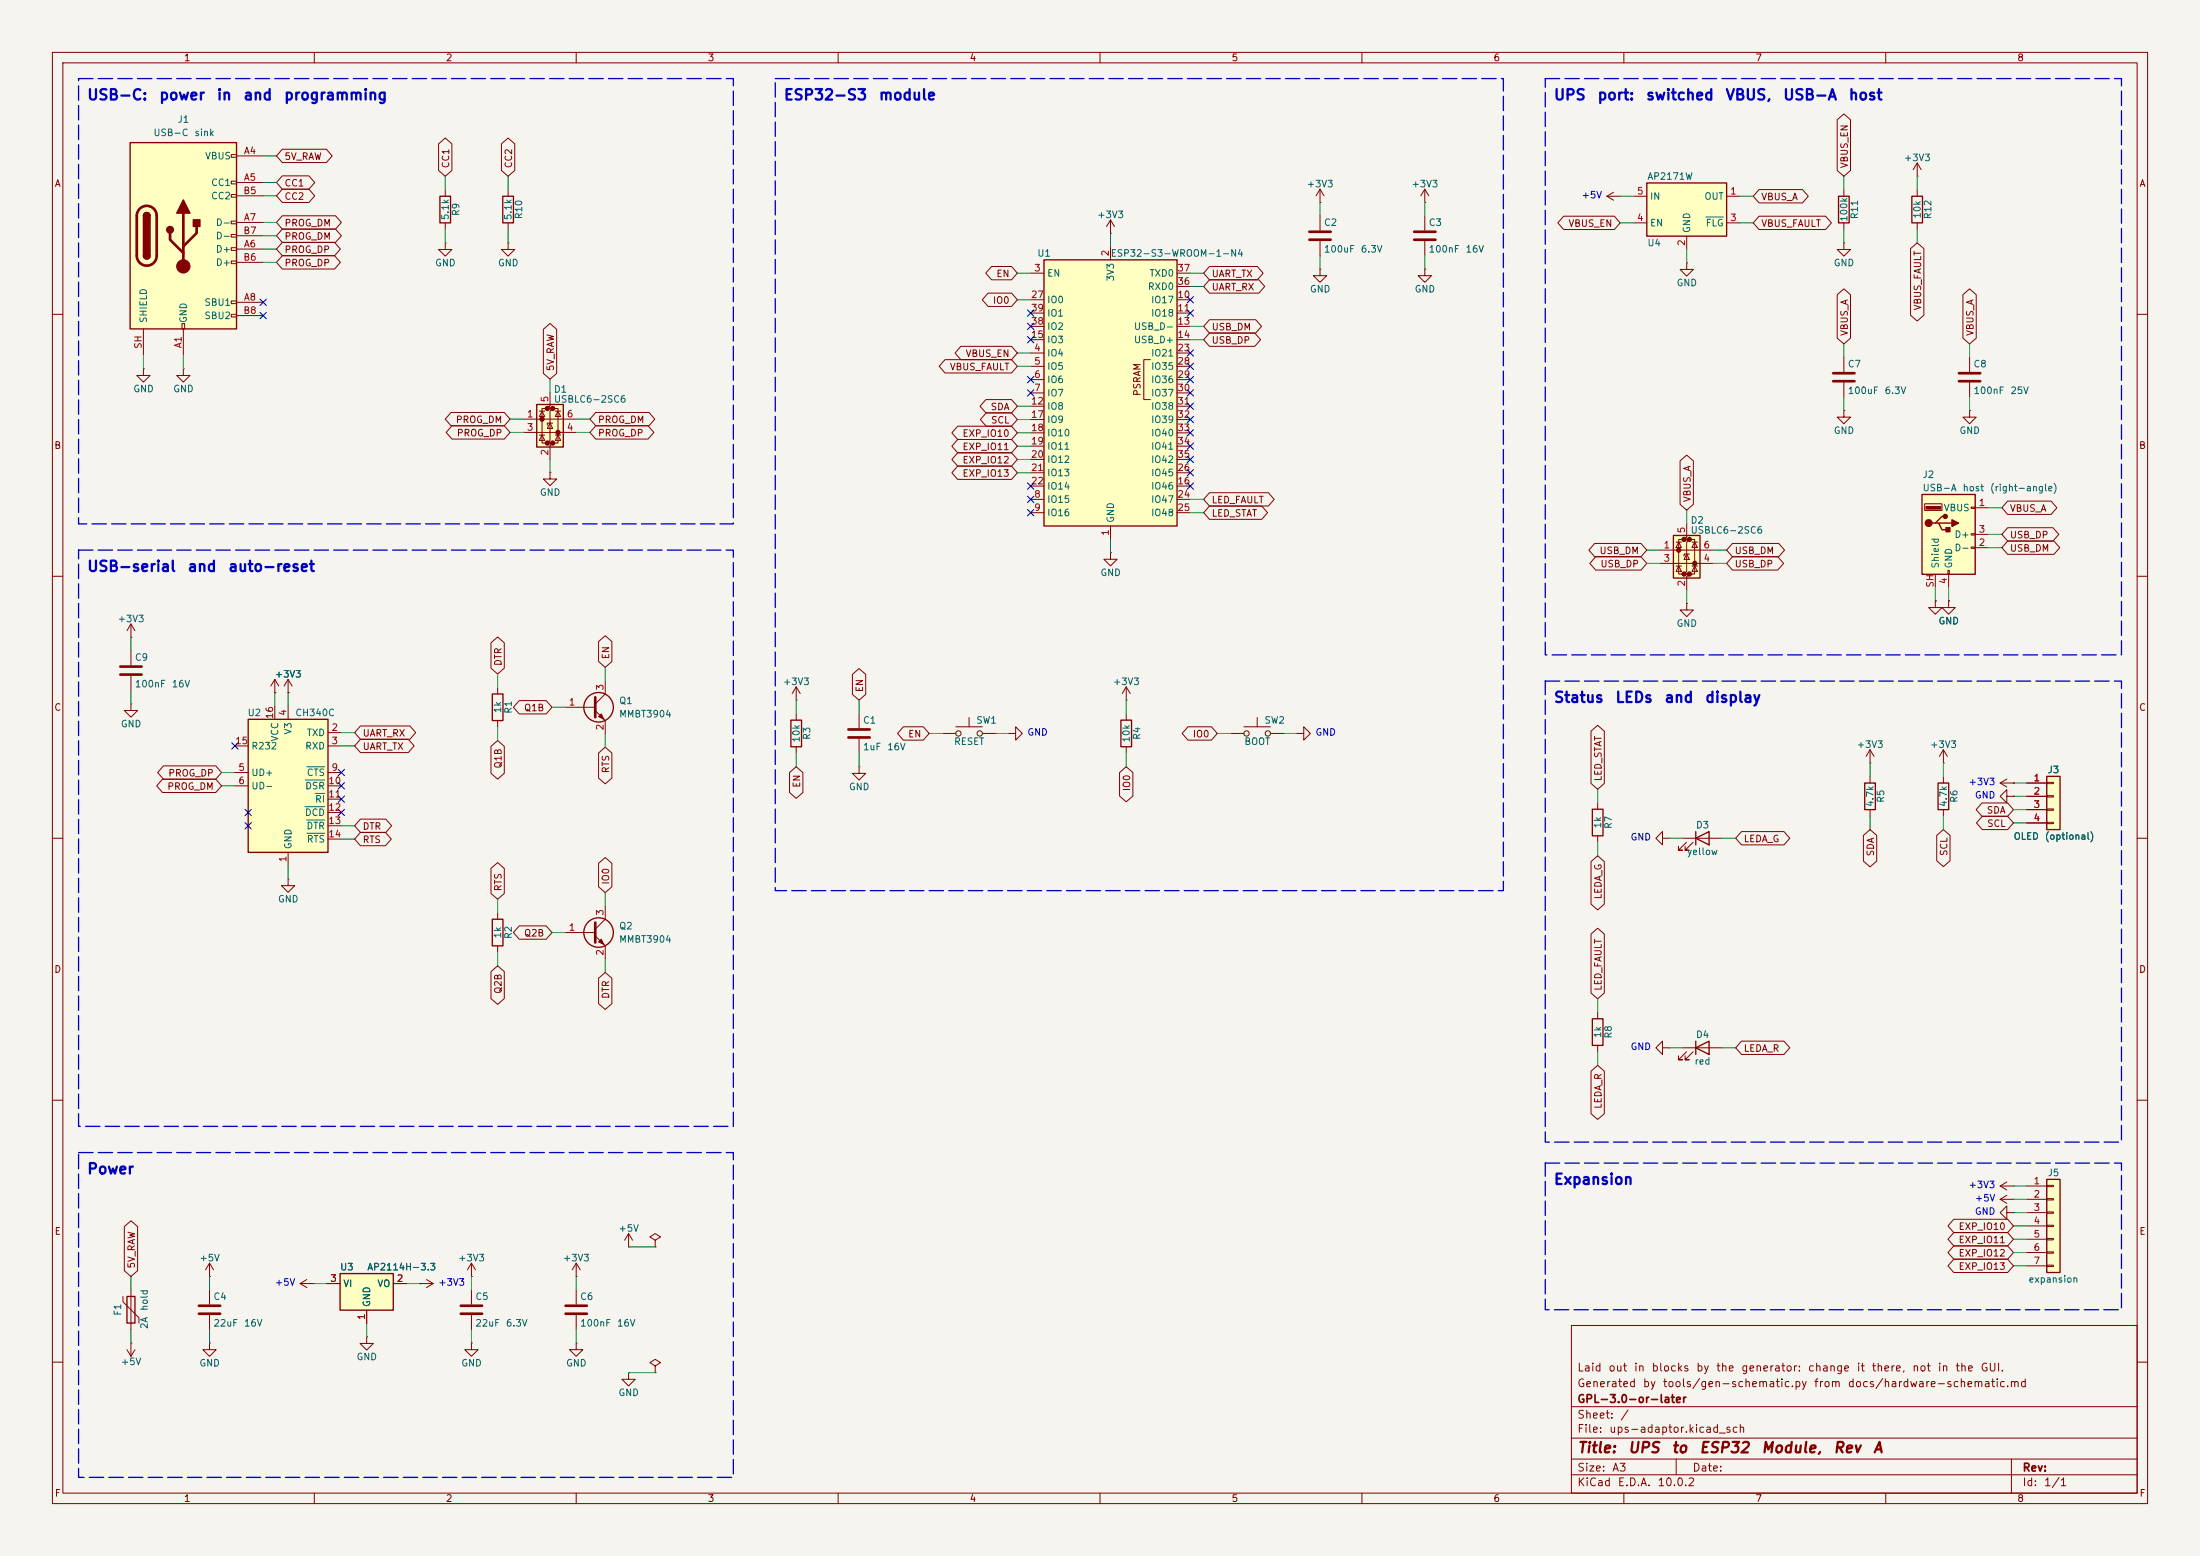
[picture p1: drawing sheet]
<svg xmlns="http://www.w3.org/2000/svg" width="420mm" height="297mm" viewBox="0 0 420 297" stroke-linecap="round" stroke-linejoin="round" font-family="sans-serif">
<path d="M0 0h420v297h-420z" fill="#f5f4ef" stroke="#f5f4ef" stroke-width=".19"/>
<g fill="none" stroke="#840000" stroke-width=".19">
<path d="M10 10h400v277h-400zM12 12h396v273h-396zM60 10v2M110 10v2M160 10v2M210 10v2M260 10v2M310 10v2M360 10v2M10 60h2M408 60h2M10 110h2"/>
<path d="M408 110h2M10 160h2M408 160h2M10 210h2M408 210h2M120 238h.1M120 235.5l-.8 1.2M120 235.5l.8 1.2M120 235.5v2.5M300 253h108v32h-108zM10 260h2M300 278.5h108"/>
<path d="M300 274.5h108M300 268.5h108M320 278.5v3M384 278.5v6.5M408 260h2M60 285v2M110 285v2M160 285v2M210 285v2M260 285v2M300 281.5h108M310 285v2"/>
<path d="M360 285v2"/>
</g>
<path d="M319.5 102.2h5v8.1h-5z" fill="#ffffc2"/>
<g fill="#840000" stroke="#840000" stroke-width=".51">
<circle cx="320.5" cy="105" r=".25"/>
<circle cx="321.5" cy="103" r=".25"/>
<circle cx="321.5" cy="109.6" r=".25"/>
<circle cx="322.5" cy="103" r=".25"/>
<circle cx="322.5" cy="109.6" r=".25"/>
<circle cx="323.5" cy="107.5" r=".25"/>
</g>
<g fill="none" stroke="#840000" stroke-width=".19">
<path d="M322 99.9v2.6l-.5 .5h1l-.5 .5v5.6l-.5 .5h1l-.5 .5v2.5M316.9 105h10.2M316.9 107.5h10.2M320 108h1M320 103.5h1M320.5 103.5l.5 1h-1zM320.5 108l.5 1.1h-1zM321.5 103h-1v6.6h1M322 105.8l.5 1h-1zM322.5 105.8h-1v.3M322.5 103h1v6.6h-1M323 108h1"/>
<path d="M323 103.5h1M323.5 103.5l.5 1h-1zM323.5 108l.5 1.1h-1zM369.5 114.7v1.3h1.2l-1.2 1.2-1.3-1.2h1.3M369.5 114.7h.1M372 114.7v1.3h1.3l-1.3 1.2-1.3-1.2h1.3M372 114.7h.1M95 131.2v1.3M95 137.5v1.3M305 153.2v1.3M305 159.5v1.3M317.4 160v-1.3l-1.3 1.3 1.3 1.3v-1.3h1.2"/>
<path d="M318.6 160h.1M371 148.2v1.3M371 154.5v1.3M381.8 149.5l1.3 .7M381.8 149.5h2.6M383.1 152v-1.3l-1.3 1.3 1.3 1.3v-1.3h1.3M383.1 148.7l-1.3 .8M384.4 152h.1M384.4 149.5h.1M107.9 178h5.7M113.6 178.6l1.9 1.9v2.6M115.5 172.9v2.6l-1.9 1.9"/>
<path d="M125.1 236.7l1-.6-1-.6-1 .6 1 .6v1.3M125.1 238h.1M23.5 247.5v1l3 3v1M24.2 257.6l.8 1.3M25 256.4h.1M25 246.2v7.6M25 256.4v2.5M25.8 257.6l-.8 1.3M40 243.7h.1M40 256.4v1.2h1.3l-1.3 1.3-1.3-1.3h1.3M40 256.4h.1M40 241.1l-.8 1.3"/>
<path d="M40 241.1l.8 1.3M40 241.1v2.6M40 246.2v2.8M40 251v2.8M70 255.2v1.2h1.3l-1.3 1.3-1.3-1.3h1.3M70 255.2h.1M90 256.4v1.2h1.3l-1.3 1.3-1.3-1.3h1.3M90 256.4h.1M90 246.2v2.8M90 251v2.8M110 256.4v1.2h1.3l-1.3 1.3-1.3-1.3h1.3M110 256.4h.1"/>
<path d="M110 246.2v2.8M110 251v2.8M120 262v1.3h1.3l-1.3 1.2-1.3-1.2h1.3M120 262h.1M125.1 260.7l1-.6-1-.6-1 .6 1 .6v1.3M125.1 262h.1"/>
</g>
<g fill="none" stroke="#840000" stroke-width=".25">
<path d="M319.5 102.2h5v8.1h-5zM94 132.5h2v5h-2zM304 154.5h2v5h-2zM370 149.5h2v5h-2zM24.2 247.5h1.6v5h-1.6z"/>
<circle cx="114.3" cy="178" r="2.82"/>
</g>
<path d="M113.6 176.1v3.8M38 249.2h4M38 250.8h4M88 249.2h4M88 250.8h4M108 249.2h4M108 250.8h4" fill="none" stroke="#840000" stroke-width=".51"/>
<path d="M114.3 179.8l.5-.5 .5 1z" fill="#840000" stroke="#840000" stroke-width=".19"/>
<path d="M64.9 243.1h10.2v7h-10.2z" fill="#ffffc2"/>
<path d="M323.7 160l2.6-1.3v2.6zM323.7 158.7v2.6M64.9 243.1h10.2v7h-10.2z" fill="none" stroke="#840000" stroke-width=".25"/>
<path d="M321.2 160h7.6M322 160.8l-1.6 1.5h.8h-.8v-.8M323.2 160.8l-1.5 1.5h.8h-.8v-.8M62.4 245h2.5M70 250.1v2.5M75.1 245h2.5" fill="none" stroke="#840000" stroke-width=".19"/>
<path d="M366.9 94.4h10.2v15.2h-10.2z" fill="#ffffc2"/>
<g fill="none" stroke="#840000" stroke-width=".25">
<path d="M366.9 94.4h10.2v15.2h-10.2zM369.5 99.8h.6l.6 1.3h1.3M370.1 99.8h2.5M371.4 98.6h-.7l-1.2 1.2h-.7M214 137.5h2v5h-2zM356 149.5h2v5h-2z"/>
<circle cx="114.3" cy="135" r="2.82"/>
</g>
<g fill="#840000" stroke="#840000" stroke-width=".25">
<path d="M371.5 100.7h.8v.8h-.8z"/>
<path d="M372.6 99.2l1.3 .6-1.3 .7z"/>
<circle cx="368.2" cy="99.8" r=".63"/>
<circle cx="371.4" cy="98.6" r=".38"/>
</g>
<g fill="#840000" stroke="#840000" stroke-width=".19">
<path d="M367.7 96.7h2.8v.5h-2.8z"/>
<path d="M114.3 136.8l.5-.5 .5 1z"/>
</g>
<g fill="none" stroke="#840000" stroke-width=".19">
<path d="M367.4 96.2h3.3v1.2h-3.3zM376.3 96.8h.8v.2h-.8zM377.1 96.9h2.5M25 119.1l-.8 1.3M25 119.1l.8 1.3M25 119.1v2.6M322 115.2v1.2h1.3l-1.3 1.3-1.3-1.3h1.3M322 115.2h.1M369.5 109.6v2.6M371.9 108.9h.2v.7h-.2zM372 109.6v2.6M376.3 101.9h.8v.2h-.8z"/>
<path d="M376.3 104.4h.8v.3h-.8zM377.1 104.5h2.5M377.1 102h2.5M25 121.7h.1M25 124.2v2.8M25 129v2.8M52.5 132.2h.1M52.5 129.7l-.8 1.2M52.5 129.7l.7 1.2M52.5 129.7v2.5M55 132.2h.1M55 129.7l-.8 1.2"/>
<path d="M55 129.7l.8 1.2M55 129.7v2.5M107.9 135h5.7M113.6 135.6l1.9 1.9v2.6M115.5 129.9v2.6l-1.9 1.9M215 136.2v1.3M215 142.5v1.3M357 145.7h.1M357 143.1l-.8 1.3M357 143.1l.8 1.3M357 143.1v2.6M357 148.2v1.3"/>
<path d="M357 154.5v1.3"/>
</g>
<path d="M23 127.2h4M23 128.8h4M113.6 133.1v3.8" fill="none" stroke="#840000" stroke-width=".51"/>
<path d="M199.3 49.6h25.4v50.8h-25.4z" fill="#ffffc2"/>
<path d="M351 37.5h2v5h-2zM199.3 49.6h25.4v50.8h-25.4zM151 137.5h2v5h-2z" fill="none" stroke="#840000" stroke-width=".25"/>
<g fill="none" stroke="#840000" stroke-width=".19">
<path d="M352 36.2v1.3M366 33.7h.1M366 31.1l-.8 1.3M366 31.1l.8 1.3M366 31.1v2.6M196.8 52.1h2.5M196.8 57.2h2.5M196.8 59.8h2.5M212 47.1v2.5M224.7 52.1h2.5M224.7 57.2h2.5M224.7 59.8h2.5"/>
<path d="M224.7 54.7h2.5M352 46.4v1.2h1.3l-1.3 1.3-1.3-1.3h1.3M352 46.4h.1M352 42.5v1.3M196.8 67.4h2.5M196.8 69.9h2.5M196.8 72.5h2.5M196.8 75h2.5M196.8 77.5h2.5M196.8 62.3h2.5M196.8 64.8h2.5M219.6 68.7h-1.2v7.6h1.2"/>
<path d="M224.7 67.4h2.5M224.7 69.9h2.5M224.7 72.5h2.5M224.7 75h2.5M224.7 77.5h2.5M224.7 62.3h2.5M224.7 64.8h2.5M352 78.3v1.3h1.3l-1.3 1.3-1.3-1.3h1.3M352 78.3h.1M352 68.2v2.8M352 73v2.8M376 78.3v1.3h1.3l-1.3 1.3-1.3-1.3h1.3"/>
<path d="M376 78.3h.1M376 68.2v2.8M376 73v2.8M196.8 95.3h2.5M196.8 97.9h2.5M196.8 92.8h2.5M196.8 80.1h2.5M196.8 82.6h2.5M196.8 85.2h2.5M196.8 87.7h2.5M196.8 90.2h2.5M224.7 95.3h2.5"/>
<path d="M224.7 97.9h2.5M224.7 92.8h2.5M224.7 80.1h2.5M224.7 82.6h2.5M224.7 85.2h2.5M224.7 87.7h2.5M224.7 90.2h2.5M212 100.4v2.5M25 134.3v1.3h1.3l-1.3 1.3-1.3-1.3h1.3M25 134.3h.1M152 133.6h.1M152 131.1v2.5"/>
<path d="M152 136.2v1.3M152 131.1l-.8 1.3M152 131.1l.8 1.3M215 133.6h.1M215 131.1l-.8 1.3M215 131.1l.8 1.3M215 131.1v2.5M152 142.5v1.3"/>
</g>
<path d="M350 71.2h4M350 72.8h4M374 71.2h4M374 72.8h4" fill="none" stroke="#840000" stroke-width=".51"/>
<path d="M47.4 137.3h15.2v25.4h-15.2z" fill="#ffffc2"/>
<path d="M365 37.5h2v5h-2zM47.4 137.3h15.2v25.4h-15.2z" fill="none" stroke="#840000" stroke-width=".25"/>
<g fill="none" stroke="#840000" stroke-width=".19">
<path d="M306.8 37.5l1.2 .7M306.8 37.5h2.5M308 36.7l-1.2 .8M309.3 37.5h.1M366 36.2v1.3M252 41.2v2.8M252 46v2.8M366 42.5v1.3M212 105.5v1.3h1.3l-1.3 1.2-1.3-1.2h1.3M212 105.5h.1M52.5 134.8v2.5M55 134.8v2.5"/>
<path d="M62.6 139.8h2.6M164 136.2v2.8M179.9 140h2.6M182.5 138.7h5M185 137v1.7M187.5 140h2.6M192.6 140h1.3v-1.3l1.3 1.3-1.3 1.3v-1.3M192.6 140h.1M44.8 142.4h2.6M44.8 147.5h2.6M44.8 150h2.6M62.6 142.4h2.6"/>
<path d="M62.6 147.5h2.6M62.6 150h2.6M62.6 152.5h2.6M62.6 155.1h2.6M62.6 157.6h2.6M164 146.3v1.3h1.3l-1.3 1.3-1.3-1.3h1.3M164 146.3h.1M164 141v2.8M55 162.7v2.5M62.6 160.2h2.6"/>
<circle cx="183" cy="140" r=".51"/>
<circle cx="187" cy="140" r=".51"/>
</g>
<path d="M58.2 154h3.8M58.3 148.9h3.7M58.5 156.5h3.5M58.6 146.4h3.4M58.6 159.1h3.4M60.2 151.4h1.8" fill="none" stroke="#006464" stroke-width=".19"/>
<path d="M250 44.2h4M250 45.8h4M162 139.2h4M162 140.8h4" fill="none" stroke="#840000" stroke-width=".51"/>
<path d="M314.4 34.9h15.2v10.2h-15.2z" fill="#ffffc2"/>
<path d="M314.4 34.9h15.2v10.2h-15.2z" fill="none" stroke="#840000" stroke-width=".25"/>
<g fill="none" stroke="#840000" stroke-width=".19">
<path d="M311.8 37.5h2.6M329.6 37.5h2.6M85 46.4v1.2h1.3l-1.3 1.3-1.3-1.3h1.3M85 46.4h.1M97 46.4v1.2h1.3l-1.3 1.3-1.3-1.3h1.3M97 46.4h.1M212 44.5h.1M212 42l-.8 1.3M212 42l.8 1.3M212 42v2.5M311.8 42.5h2.6M322 50.2v1.2h1.3l-1.3 1.3-1.3-1.3h1.3"/>
<path d="M322 50.2h.1M322 45.1v2.5M329.6 42.5h2.6M105 90.2v1.2h1.3l-1.3 1.3-1.3-1.3h1.3M105 90.2h.1"/>
</g>
<path d="M325.6 41.4h3.4" fill="none" stroke="#006464" stroke-width=".19"/>
<path d="M102.5 77.2h5v8.1h-5z" fill="#ffffc2"/>
<g fill="#840000" stroke="#840000" stroke-width=".51">
<circle cx="103.5" cy="80" r=".25"/>
<circle cx="104.5" cy="78" r=".25"/>
<circle cx="104.5" cy="84.6" r=".25"/>
<circle cx="105.5" cy="78" r=".25"/>
<circle cx="105.5" cy="84.6" r=".25"/>
<circle cx="106.5" cy="82.5" r=".25"/>
</g>
<g fill="none" stroke="#840000" stroke-width=".19">
<path d="M85 36.2v1.3M97 36.2v1.3M85 42.5v1.3M97 42.5v1.3M27.4 70.4v1.3h1.2l-1.2 1.2-1.3-1.2h1.3M27.4 70.4h.1M35 70.4v1.3h1.3l-1.3 1.2-1.3-1.2h1.3M35 70.4h.1M103 78.5h1M103.5 78.5l.5 1h-1zM104.5 78h-1v6.6h1M105 74.9v2.6l-.5 .5h1l-.5 .5v5.6l-.5 .5h1l-.5 .5v2.5"/>
<path d="M105.5 78h1v6.6h-1M106 78.5h1M106.5 78.5l.5 1h-1zM99.9 80h10.2M99.9 82.5h10.2M103 83h1M103.5 83l.5 1.1h-1zM105 80.8l.5 1h-1zM105.5 80.8h-1v.3M106 83h1M106.5 83l.5 1.1h-1zM234.9 140h2.6"/>
<path d="M237.5 138.7h5M240 137v1.7M242.5 140h2.6M55 167.8v1.2h1.3l-1.3 1.3-1.3-1.3h1.3M55 167.8h.1M305 193.2v1.3M305 199.5v1.3M317.4 200v-1.3l-1.3 1.3 1.3 1.3v-1.3h1.2M318.6 200h.1M57.3 245l1.3 .8M57.3 245h2.5M58.6 244.2l-1.3 .8"/>
<path d="M59.8 245h.1"/>
<circle cx="238" cy="140" r=".51"/>
<circle cx="242" cy="140" r=".51"/>
</g>
<path d="M84 37.5h2v5h-2zM96 37.5h2v5h-2zM102.5 77.2h5v8.1h-5zM304 194.5h2v5h-2z" fill="none" stroke="#840000" stroke-width=".25"/>
<path d="M24.8 27.2h20.4v35.6h-20.4z" fill="#ffffc2"/>
<g fill="none" stroke="#840000" stroke-width=".19">
<path d="M44.1 29.5h1.1v.5h-1.1zM44.1 34.6h1.1v.5h-1.1zM44.1 37.1h1.1v.5h-1.1zM45.2 29.8h5M45.2 34.8h5M45.2 37.4h5M44.1 42.2h1.1v.5h-1.1zM44.1 44.7h1.1v.6h-1.1zM44.1 47.3h1.1v.5h-1.1zM44.1 49.8h1.1v.5h-1.1zM44.1 57.4h1.1v.6h-1.1zM44.1 60h1.1v.5h-1.1z"/>
<path d="M45.2 47.5h5M45.2 42.5h5M45.2 57.7h5M45.2 50.1h5M45.2 45h5M27.4 62.8v5.1M34.7 61.8h.6v1h-.6zM35 62.8v5.1M45.2 60.2h5M381.8 226.4l1.3 .7M381.8 226.4h2.6M383.1 231.5v-1.3l-1.3 1.3 1.3 1.2v-1.2h1.3"/>
<path d="M383.1 225.6l-1.3 .8M384.4 231.5h.1M384.4 226.4h.1"/>
</g>
<path d="M24.8 27.2h20.4v35.6h-20.4zM27.4 41.2a.64 .64 0 0 1 .6-.6 .64 .64 0 0 1 .6 .6M27.4 48.8a.64 .64 0 0 0 .6 .6 .64 .64 0 0 0 .6-.6" fill="none" stroke="#840000" stroke-width=".25"/>
<path d="M26.7 39.9a1.9 1.9 0 0 1 2-.5 1.9 1.9 0 0 1 1.2 1.8v7.6a1.9 1.9 0 0 1-1.9 1.9 1.9 1.9 0 0 1-1.9-1.9v-7.8l.2-.6zM32.5 44.5v1.3l2.5 2.5M35 40.7v10.1M37.5 43.2v1.3l-2.5 2.5" fill="none" stroke="#840000" stroke-width=".51"/>
<g fill="#840000" stroke="#840000" stroke-width=".25">
<path d="M27.4 41.2h1.2v7.6h-1.2z"/>
<path d="M27.6 40.7a.63 .63 0 0 1 .7-.1 .63 .63 0 0 1 .3 .6h-1.2z"/>
<path d="M27.4 48.8h1.2a.64 .64 0 0 1-.6 .6 .64 .64 0 0 1-.6-.6z"/>
<path d="M35 38.1l1.3 2.6h-2.6z"/>
<path d="M36.9 42h1.3v1.2h-1.3z"/>
<circle cx="32.5" cy="43.9" r=".63"/>
</g>
<circle cx="35" cy="50.8" r="1.27" fill="#840000" stroke="#840000" stroke-width=".19"/>
<path d="M390.7 225.1h2.6v17.8h-2.6z" fill="#ffffc2"/>
<path d="M94 175.5h2v5h-2zM323.7 200l2.6-1.3v2.6zM323.7 198.7v2.6M390.7 225.1h2.6v17.8h-2.6z" fill="none" stroke="#840000" stroke-width=".25"/>
<g fill="none" stroke="#840000" stroke-width=".19">
<path d="M252 38.7h.1M252 36.1l-.8 1.3M252 36.1l.8 1.3M252 36.1v2.6M272 38.7h.1M272 36.1l-.8 1.3M272 36.1l.8 1.3M272 36.1v2.6M252 51.4v1.2h1.3l-1.3 1.3-1.3-1.3h1.3M252 51.4h.1M272 51.4v1.2h1.3l-1.3 1.3-1.3-1.3h1.3M272 51.4h.1"/>
<path d="M272 41.2v2.8M272 46v2.8M247.6 140h1.3v-1.3l1.3 1.3-1.3 1.3v-1.3M247.6 140h.1M371 145.7h.1M371 143.1l-.8 1.3M371 143.1l.8 1.3M371 143.1v2.6M95 174.2v1.3M95 180.5v1.3M321.2 200h7.6M322 200.8l-1.6 1.5h.8h-.8v-.8"/>
<path d="M323.2 200.8l-1.5 1.5h.8h-.8v-.8M381.8 228.9h2.6M381.8 228.9l1.3 .8M383.1 228.2l-1.3 .7M384.4 228.9h.1M386.9 226.4h3.8M386.9 228.9h3.8M386.9 231.5h3.8M386.9 234h3.8M386.9 236.5h3.8M386.9 239.1h3.8M390.7 226.3h1.3v.2h-1.3z"/>
<path d="M390.7 228.8h1.3v.2h-1.3zM390.7 231.3h1.3v.3h-1.3zM390.7 233.9h1.3v.2h-1.3zM390.7 236.4h1.3v.3h-1.3zM390.7 239h1.3v.2h-1.3zM80.2 245h.1M80.2 245h2.5M81.4 244.2l1.3 .8M82.7 245l-1.3 .8M90 243.7h.1M90 241.1l-.8 1.3M90 241.1l.8 1.3"/>
<path d="M90 241.1v2.6M386.9 241.6h3.8M390.7 241.5h1.3v.2h-1.3z"/>
</g>
<path d="M270 44.2h4M270 45.8h4" fill="none" stroke="#840000" stroke-width=".51"/>
<path d="M390.7 148.2h2.6v10.1h-2.6z" fill="#ffffc2"/>
<path d="M390.7 148.2h2.6v10.1h-2.6z" fill="none" stroke="#840000" stroke-width=".25"/>
<g fill="none" stroke="#840000" stroke-width=".19">
<path d="M53.9 28.5h8.4l1.1 1.3-1.1 1.2h-8.4l-1.1-1.2zM53.9 33.6h5.1l1.1 1.2-1.1 1.3h-5.1l-1.1-1.3zM53.9 36.1h5.1l1.1 1.3-1.1 1.3h-5.1l-1.1-1.3zM83.7 27.5l1.3-1.2 1.3 1.2v5l-1.3 1.2-1.3-1.2zM95.7 27.5l1.3-1.2 1.3 1.2v5l-1.3 1.2-1.3-1.2zM335.8 36.2h8.3l1.1 1.3-1.1 1.2h-8.3l-1.1-1.2zM350.7 22.9l1.3-1.2 1.3 1.2v9.6l-1.3 1.2-1.3-1.2zM53.9 41.2h10.2l1.1 1.3-1.1 1.2h-10.2l-1.1-1.2zM53.9 46.3h10l1.1 1.2-1.1 1.3h-10l-1.1-1.3zM53.9 43.7h10.2l1.1 1.3-1.1 1.3h-10.2l-1.1-1.3zM53.9 48.8h10l1.1 1.3-1.1 1.3h-10l-1.1-1.3zM188.6 55.9h4.5l1.1 1.3-1.1 1.3h-4.5l-1.1-1.3z"/>
<path d="M189.3 50.9h3.8l1.1 1.2-1.1 1.3h-3.8l-1.1-1.3zM230.9 50.9h9.1l1.1 1.2-1.1 1.3h-9.1l-1.1-1.3zM230.9 53.4h9.4l1.1 1.3-1.1 1.3h-9.4l-1.1-1.3zM298.5 41.3h9.7l1.1 1.2-1.1 1.3h-9.7l-1.1-1.3zM335.8 41.3h12.7l1.1 1.2-1.1 1.3h-12.7l-1.1-1.3zM350.7 56.2l1.3-1.1 1.3 1.1v8.3l-1.3 1.1-1.3-1.1zM364.7 47.5l1.3-1.1 1.3 1.1v12.7l-1.3 1.1-1.3-1.1zM374.7 56.2l1.3-1.1 1.3 1.1v8.3l-1.3 1.1-1.3-1.1zM86.1 78.7h10.2l1.1 1.3-1.1 1.3h-10.2l-1.1-1.3zM103.7 62.9l1.3-1.2 1.3 1.2v8.4l-1.3 1.1-1.3-1.1zM113.7 78.7h10.2l1.1 1.3-1.1 1.3h-10.2l-1.1-1.3zM180.4 68.6h12.7l1.1 1.3-1.1 1.3h-12.7l-1.1-1.3z"/>
<path d="M183.4 66.1h9.7l1.1 1.3-1.1 1.3h-9.7l-1.1-1.3zM188.2 76.3h4.9l1.1 1.2-1.1 1.3h-4.9l-1.1-1.3zM188.3 78.8h4.8l1.1 1.3-1.1 1.3h-4.8l-1.1-1.3zM230.9 63.6h8.6l1.2 1.2-1.2 1.3h-8.6l-1.1-1.3zM230.9 61h8.8l1.1 1.3-1.1 1.3h-8.8l-1.1-1.3zM86.3 81.3h10l1.1 1.2-1.1 1.3h-10l-1.1-1.3zM113.7 81.3h10l1.1 1.2-1.1 1.3h-10l-1.1-1.3zM182.8 89h10.3l1.1 1.2-1.1 1.3h-10.3l-1.1-1.3zM182.8 86.4h10.3l1.1 1.3-1.1 1.3h-10.3l-1.1-1.3zM182.8 83.9h10.3l1.1 1.3-1.1 1.2h-10.3l-1.1-1.2zM182.8 81.3h10.3l1.1 1.3-1.1 1.3h-10.3l-1.1-1.3zM230.9 94h11.2l1.2 1.3-1.2 1.3h-11.2l-1.1-1.3z"/>
<path d="M230.9 96.6h10l1.1 1.3-1.1 1.2h-10l-1.1-1.2zM320.7 88l1.3-1.1 1.3 1.1v8.3l-1.3 1.1-1.3-1.1zM383.3 95.6h8.3l1.1 1.3-1.1 1.3h-8.3l-1.1-1.3zM304.4 103.7h8.9l1.1 1.3-1.1 1.3h-8.9l-1.1-1.3zM304.6 106.3h8.7l1.1 1.2-1.1 1.3h-8.7l-1.1-1.3zM330.7 106.3h8.7l1.1 1.2-1.1 1.3h-8.7l-1.1-1.3zM330.7 103.7h8.9l1.1 1.3-1.1 1.3h-8.9l-1.1-1.3zM369.5 114.7h.1M372 114.7h.1M383.3 103.3h8.8l1.1 1.2-1.1 1.3h-8.8l-1.1-1.3zM383.3 100.7h8.6l1.1 1.3-1.1 1.3h-8.6l-1.1-1.3zM52.5 132.2h.1"/>
<path d="M55 132.2h.1M68.8 138.6h9.4l1.2 1.2-1.2 1.3h-9.4l-1.1-1.3zM93.7 122.7l1.3-1.1 1.3 1.1v4.8l-1.3 1.2-1.3-1.2zM99.1 133.7h5.2l1.1 1.3-1.1 1.3h-5.2l-1.1-1.3zM114.3 122.5l1.2-1.2 1.3 1.2v3.8l-1.3 1.1-1.2-1.1zM162.7 128.7l1.3-1.1 1.3 1.1v3.8l-1.3 1.1-1.3-1.1zM172.5 138.7h3.8l1.1 1.3-1.1 1.3h-3.8l-1.2-1.3zM226.8 138.7h4.5l1.1 1.3-1.1 1.3h-4.5l-1.1-1.3zM303.7 139.6l1.3-1.2 1.3 1.2v9.9l-1.3 1.2-1.3-1.2zM31 148.7h10.2l1.1 1.3-1.1 1.3h-10.2l-1.1-1.3zM31.2 146.2h10l1.1 1.3-1.1 1.2h-10l-1.1-1.2zM68.8 156.3h4.9l1.1 1.3-1.1 1.3h-4.9l-1.1-1.3z"/>
<path d="M68.8 158.9h4.8l1.1 1.3-1.1 1.2h-4.8l-1.1-1.2zM68.8 141.1h9.1l1.2 1.3-1.2 1.3h-9.1l-1.1-1.3zM93.7 142.5l1.3-1.2 1.3 1.2v5.1l-1.3 1.1-1.3-1.1zM114.3 143.7l1.2-1.1 1.3 1.1v4.8l-1.3 1.1-1.2-1.1zM150.7 147.5l1.3-1.2 1.3 1.2v3.8l-1.3 1.1-1.3-1.1zM213.7 147.5l1.3-1.2 1.3 1.2v4.4l-1.3 1.2-1.3-1.2zM332.5 158.7h8.1l1.1 1.3-1.1 1.3h-8.1l-1.2-1.3zM355.7 159.5l1.3-1.1 1.3 1.1v4.9l-1.3 1.1-1.3-1.1zM369.7 159.5l1.3-1.1 1.3 1.1v4.8l-1.3 1.1-1.3-1.1zM378.4 153.3h4.9l1.1 1.2-1.1 1.3h-4.9l-1.1-1.3zM378.4 155.8h4.9l1.1 1.3-1.1 1.3h-4.9l-1.1-1.3zM384.4 149.5h.1"/>
<path d="M384.4 152h.1M386.9 149.5h3.8M386.9 152h3.8M386.9 154.5h3.8M386.9 157.1h3.8M390.7 149.3h1.3v.3h-1.3zM390.7 151.9h1.3v.2h-1.3zM390.7 154.4h1.3v.3h-1.3zM390.7 157h1.3v.2h-1.3zM93.7 165.8l1.3-1.2 1.3 1.2v4.7l-1.3 1.1-1.3-1.1zM99.1 176.7h5.2l1.1 1.3-1.1 1.3h-5.2l-1.1-1.3zM114.3 164.8l1.2-1.1 1.3 1.1v4.5l-1.3 1.1-1.2-1.1z"/>
<path d="M303.7 178.3l1.3-1.1 1.3 1.1v11.2l-1.3 1.1-1.3-1.1zM303.7 164.5l1.3-1.1 1.3 1.1v8.1l-1.3 1.1-1.3-1.1zM93.7 185.5l1.3-1.2 1.3 1.2v5.1l-1.3 1.1-1.3-1.1zM114.3 186.7l1.2-1.1 1.3 1.1v4.9l-1.3 1.1-1.2-1.1zM332.5 198.7h8.1l1.1 1.3-1.1 1.3h-8.1l-1.2-1.3zM303.7 204.5l1.3-1.2 1.3 1.2v8.1l-1.3 1.1-1.3-1.1zM23.7 234.1l1.3-1.1 1.3 1.1v8.4l-1.3 1.2-1.3-1.2zM373 235.3h10.3l1.1 1.2-1.1 1.3h-10.3l-1.1-1.3zM373 237.8h10.3l1.1 1.3-1.1 1.3h-10.3l-1.1-1.3zM373 232.7h10.3l1.1 1.3-1.1 1.3h-10.3l-1.1-1.3zM62.4 245h2.5M70 250.1v2.5"/>
<path d="M75.1 245h2.5M80.2 245h.1M110 243.7h.1M110 241.1l-.8 1.3M110 241.1l.8 1.3M110 241.1v2.6M373 240.3h10.3l1.1 1.3-1.1 1.3h-10.3l-1.1-1.3z"/>
</g>
<g fill="none" stroke="#009600" stroke-width=".19">
<path d="M50.2 29.8h2.6M50.2 37.4h2.6M50.2 34.8h2.6M85 33.7v2.5M97 33.7v2.5M252 38.7v2.5M272 38.7v2.5M309.3 37.5h2.5M332.2 37.5h2.5M352 33.7v2.5M366 33.7v2.5M50.2 42.5h2.6"/>
<path d="M50.2 47.5h2.6M50.2 50.1h2.6M50.2 45h2.6M85 43.8v2.6M97 43.8v2.6M194.2 52.1h2.6M194.2 57.2h2.6M212 44.5v2.6M227.2 54.7h2.6M227.2 52.1h2.6M252 48.8v2.6M272 48.8v2.6"/>
<path d="M309.3 42.5h2.5M322 47.6v2.6M332.2 42.5h2.5M352 43.8v2.6M366 43.8v2.6M27.4 67.9v2.5M35 67.9v2.5M105 72.4v2.5M194.2 77.5h2.6M194.2 67.4h2.6M194.2 69.9h2.6M227.2 62.3h2.6"/>
<path d="M227.2 64.8h2.6M352 65.6v2.6M352 75.8v2.5M376 65.6v2.6M376 75.8v2.5M97.4 80h2.5M97.4 82.5h2.5M105 87.6v2.6M110.1 80h2.5M110.1 82.5h2.5M194.2 87.7h2.6M194.2 90.2h2.6"/>
<path d="M194.2 80.1h2.6M194.2 82.6h2.6M194.2 85.2h2.6M227.2 97.9h2.6M227.2 95.3h2.6M322 97.4v2.5M379.6 96.9h2.6M212 102.9v2.6M314.4 105h2.5M314.4 107.5h2.5M322 112.6v2.6M327.1 105h2.5"/>
<path d="M327.1 107.5h2.5M369.5 112.2v2.5M372 112.2v2.5M379.6 104.5h2.6M379.6 102h2.6M25 121.7v2.5M25 131.8v2.5M52.5 132.2v2.6M55 132.2v2.6M65.2 139.8h2.5M95 128.7v2.5M95 138.8v2.5"/>
<path d="M105.4 135h2.5M115.5 127.4v2.5M152 133.6v2.6M164 133.6v2.6M177.4 140h2.5M190.1 140h2.5M215 133.6v2.6M232.4 140h2.5M245.1 140h2.5M42.3 147.5h2.5M42.3 150h2.5M65.2 142.4h2.5"/>
<path d="M65.2 157.6h2.5M115.5 140.1v2.5M152 143.8v2.5M164 143.8v2.5M215 143.8v2.5M305 150.7v2.5M318.6 160h2.6M328.8 160h2.5M357 145.7v2.5M357 155.8v2.6M371 145.7v2.5M371 155.8v2.6"/>
<path d="M384.4 157.1h2.5M384.4 154.5h2.5M384.4 152h2.5M384.4 149.5h2.5M55 165.2v2.6M65.2 160.2h2.5M95 171.6v2.6M105.4 178h2.5M115.5 170.4v2.5M305 160.8v2.6M95 181.8v2.5M115.5 183.1v2.5"/>
<path d="M305 190.6v2.6M318.6 200h2.6M328.8 200h2.5M305 200.8v2.5M120 238h5.1M384.4 228.9h2.5M384.4 226.4h2.5M384.4 234h2.5M384.4 231.5h2.5M384.4 236.5h2.5M384.4 239.1h2.5M25 243.7v2.5"/>
<path d="M25 253.8v2.6M40 243.7v2.5M40 253.8v2.6M59.8 245h2.6M70 252.6v2.6M77.6 245h2.6M90 243.7v2.5M90 253.8v2.6M110 243.7v2.5M110 253.8v2.6M384.4 241.6h2.5M120 262h5.1"/>
</g>
<g fill="none" stroke="#000084" stroke-width=".19">
<path d="M49.6 59.6l1.2 1.2M49.6 57.1l1.2 1.2M50.8 59.6l-1.2 1.2M50.8 57.1l-1.2 1.2M196.2 59.2l1.2 1.2M197.4 59.2l-1.2 1.2M226.6 56.6l1.2 1.2M226.6 59.2l1.2 1.2M227.8 56.6l-1.2 1.2M227.8 59.2l-1.2 1.2M196.2 71.9l1.2 1.2M196.2 74.4l1.2 1.2"/>
<path d="M196.2 64.2l1.2 1.2M196.2 61.7l1.2 1.2M197.4 71.9l-1.2 1.2M197.4 74.4l-1.2 1.2M197.4 64.2l-1.2 1.2M197.4 61.7l-1.2 1.2M226.6 71.9l1.2 1.2M226.6 66.8l1.2 1.2M226.6 69.3l1.2 1.2M226.6 74.4l1.2 1.2M226.6 76.9l1.2 1.2M226.6 79.5l1.2 1.2"/>
<path d="M227.8 71.9l-1.2 1.2M227.8 66.8l-1.2 1.2M227.8 69.3l-1.2 1.2M227.8 74.4l-1.2 1.2M227.8 76.9l-1.2 1.2M227.8 79.5l-1.2 1.2M196.2 92.2l1.2 1.2M196.2 97.3l1.2 1.2M196.2 94.7l1.2 1.2M197.4 92.2l-1.2 1.2M197.4 97.3l-1.2 1.2M197.4 94.7l-1.2 1.2"/>
<path d="M226.6 89.6l1.2 1.2M226.6 92.2l1.2 1.2M226.6 87.1l1.2 1.2M226.6 82l1.2 1.2M226.6 84.6l1.2 1.2M227.8 89.6l-1.2 1.2M227.8 92.2l-1.2 1.2M227.8 87.1l-1.2 1.2M227.8 82l-1.2 1.2M227.8 84.6l-1.2 1.2M44.2 141.8l1.2 1.2M45.4 141.8l-1.2 1.2"/>
<path d="M46.8 157l1.2 1.2M46.8 154.5l1.2 1.2M48 157l-1.2 1.2M48 154.5l-1.2 1.2M64.6 149.4l1.2 1.2M64.6 151.9l1.2 1.2M64.6 154.5l1.2 1.2M64.6 146.9l1.2 1.2M65.8 149.4l-1.2 1.2M65.8 151.9l-1.2 1.2M65.8 154.5l-1.2 1.2M65.8 146.9l-1.2 1.2"/>
</g>
<path d="M15 15h125v85h-125zM148 15h139v155h-139zM295 15h110v110h-110zM15 105h125v110h-125zM295 130h110v88h-110zM15 220h125v62h-125zM295 222h110v28h-110z" fill="none" stroke="#0000c2" stroke-width=".25" stroke-dasharray="2.7 1"/>
<g font-size="2" fill="#0000c2">
<text x="16.5" y="19.6">USB-C:</text>
<text x="30.3" y="19.6">power</text>
<text x="41.2" y="19.6">in</text>
<text x="46.3" y="19.6">and</text>
<text x="54.1" y="19.6">programming</text>
<text x="149.5" y="19.6">ESP32-S3</text>
<text x="167.6" y="19.6">module</text>
<text x="296.5" y="19.6">UPS</text>
<text x="304.8" y="19.6">port:</text>
<text x="314.1" y="19.6">switched</text>
<text x="329.3" y="19.6">VBUS,</text>
<text x="340.3" y="19.6">USB-A</text>
<text x="352.8" y="19.6">host</text>
<text x="16.5" y="109.6">USB-serial</text>
<text x="35.7" y="109.6">and</text>
<text x="43.4" y="109.6">auto-reset</text>
<text x="296.5" y="134.6">Status</text>
<text x="308.3" y="134.6">LEDs</text>
<text x="317.6" y="134.6">and</text>
<text x="325.4" y="134.6">display</text>
<text x="16.5" y="224.6">Power</text>
<text x="296.5" y="226.6">Expansion</text>
</g>
<g font-size="2" fill="#840000">
<text x="301" y="277.8">Title:</text>
<text x="310.7" y="277.8">UPS</text>
<text x="319" y="277.8">to</text>
<text x="324.3" y="277.8">ESP32</text>
<text x="336.1" y="277.8">Module,</text>
<text x="349.9" y="277.8">Rev</text>
<text x="357.4" y="277.8">A</text>
</g>
<g font-size="1.5" fill="#840000">
<text x="301" y="262.1">Laid</text>
<text x="306.9" y="262.1">out</text>
<text x="311.8" y="262.1">in</text>
<text x="315.2" y="262.1">blocks</text>
<text x="323.7" y="262.1">by</text>
<text x="327.5" y="262.1">the</text>
<text x="332.3" y="262.1">generator:</text>
<text x="345" y="262.1">change</text>
<text x="354.3" y="262.1">it</text>
<text x="357.2" y="262.1">there,</text>
<text x="364.9" y="262.1">not</text>
<text x="369.8" y="262.1">in</text>
<text x="373.2" y="262.1">the</text>
<text x="378" y="262.1">GUI.</text>
<text x="301" y="268.1">GPL-3.0-or-later</text>
<text x="301" y="265.1">Generated</text>
<text x="313.5" y="265.1">by</text>
<text x="317.3" y="265.1">tools/gen-schematic.py</text>
<text x="346.2" y="265.1">from</text>
<text x="352.6" y="265.1">docs/hardware-schematic.md</text>
<text x="301" y="273.8">File:</text>
<text x="301" y="271.1">Sheet:</text>
<text x="307.1" y="273.8">ups-adaptor.kicad_sch</text>
<text x="309.2" y="271.1">/</text>
<text x="301" y="281.2">Size:</text>
<text x="307.6" y="281.2">A3</text>
<text x="323" y="281.2">Date:</text>
<text x="386" y="281.2">Rev:</text>
<text x="301" y="284">KiCad</text>
<text x="308.7" y="284">E.D.A.</text>
<text x="316.3" y="284">10.0.2</text>
<text x="386" y="284">Id:</text>
<text x="390.1" y="284">1/1</text>
</g>
<g font-size="1.3" fill="#840000">
<text x="35" y="12">1</text>
<text x="85" y="12">2</text>
<text x="135" y="12">3</text>
<text x="185" y="12">4</text>
<text x="235" y="12">5</text>
<text x="285" y="12">6</text>
<text x="335" y="12">7</text>
<text x="385" y="12">8</text>
<text x="10.3" y="36">A</text>
<text x="54.2" y="30.8">5V_RAW</text>
<text x="54.2" y="35.9">CC1</text>
<text x="86.1" y="32.2" transform="rotate(-90 86.1 32.2)">CC1</text>
<text x="98.1" y="32.2" transform="rotate(-90 98.1 32.2)">CC2</text>
<text x="353.1" y="32.2" transform="rotate(-90 353.1 32.2)">VBUS_EN</text>
<text x="408.3" y="36">A</text>
<text x="54.2" y="38.4">CC2</text>
<text x="336.1" y="38.5">VBUS_A</text>
<text x="54.2" y="43.5">PROG_DM</text>
<text x="54.2" y="46.1">PROG_DM</text>
<text x="299.3" y="43.6">VBUS_EN</text>
<text x="336.1" y="43.6">VBUS_FAULT</text>
<text x="54.2" y="48.6">PROG_DP</text>
<text x="54.2" y="51.1">PROG_DP</text>
<text x="190.1" y="53.2">EN</text>
<text x="231.2" y="53.2">UART_TX</text>
<text x="189.4" y="58.3">IO0</text>
<text x="231.2" y="55.7">UART_RX</text>
<text x="367.1" y="59.4" transform="rotate(-90 367.1 59.4)">VBUS_FAULT</text>
<text x="231.2" y="65.9">USB_DP</text>
<text x="231.2" y="63.4">USB_DM</text>
<text x="353.1" y="64.2" transform="rotate(-90 353.1 64.2)">VBUS_A</text>
<text x="377.1" y="64.2" transform="rotate(-90 377.1 64.2)">VBUS_A</text>
<text x="106.1" y="71" transform="rotate(-90 106.1 71)">5V_RAW</text>
<text x="181.2" y="71">VBUS_FAULT</text>
<text x="184.2" y="68.4">VBUS_EN</text>
<text x="218.1" y="75.7" transform="rotate(-90 218.1 75.7)">PSRAM</text>
<text x="86.9" y="81.1">PROG_DM</text>
<text x="87.1" y="83.6">PROG_DP</text>
<text x="114" y="81.1">PROG_DM</text>
<text x="114" y="83.6">PROG_DP</text>
<text x="183.6" y="83.7">EXP_IO10</text>
<text x="189" y="78.6">SDA</text>
<text x="189.1" y="81.1">SCL</text>
<text x="10.3" y="86">B</text>
<text x="183.6" y="88.8">EXP_IO12</text>
<text x="183.6" y="86.2">EXP_IO11</text>
<text x="408.2" y="86">B</text>
<text x="183.6" y="91.3">EXP_IO13</text>
<text x="323.1" y="96" transform="rotate(-90 323.1 96)">VBUS_A</text>
<text x="231.2" y="96.4">LED_FAULT</text>
<text x="231.2" y="98.9">LED_STAT</text>
<text x="383.6" y="98">VBUS_A</text>
<text x="305.2" y="106.1">USB_DM</text>
<text x="331" y="106.1">USB_DM</text>
<text x="383.6" y="105.6">USB_DM</text>
<text x="383.6" y="103.1">USB_DP</text>
<text x="305.4" y="108.6">USB_DP</text>
<text x="331" y="108.6">USB_DP</text>
<text x="116.6" y="126" transform="rotate(-90 116.6 126)">EN</text>
<text x="96.1" y="127.2" transform="rotate(-90 96.1 127.2)">DTR</text>
<text x="10.3" y="136">C</text>
<text x="99.9" y="136.1">Q1B</text>
<text x="165.1" y="132.2" transform="rotate(-90 165.1 132.2)">EN</text>
<text x="408.2" y="136">C</text>
<text x="69.1" y="140.9">UART_RX</text>
<text x="69.1" y="143.4">UART_TX</text>
<text x="173.3" y="141.1">EN</text>
<text x="227.6" y="141.1">IO0</text>
<text x="32" y="148.5">PROG_DP</text>
<text x="96.1" y="146.8" transform="rotate(-90 96.1 146.8)">Q1B</text>
<text x="116.6" y="147.7" transform="rotate(-90 116.6 147.7)">RTS</text>
<text x="306.1" y="149.2" transform="rotate(-90 306.1 149.2)">LED_STAT</text>
<text x="31.8" y="151.1">PROG_DM</text>
<text x="153.1" y="150.5" transform="rotate(-90 153.1 150.5)">EN</text>
<text x="216.1" y="151.1" transform="rotate(-90 216.1 151.1)">IO0</text>
<text x="379.2" y="155.6">SDA</text>
<text x="69.1" y="158.7">DTR</text>
<text x="69.1" y="161.2">RTS</text>
<text x="332.8" y="161.1">LEDA_G</text>
<text x="379.2" y="158.1">SCL</text>
<text x="358.1" y="163.6" transform="rotate(-90 358.1 163.6)">SDA</text>
<text x="372.1" y="163.5" transform="rotate(-90 372.1 163.5)">SCL</text>
<text x="96.1" y="170.2" transform="rotate(-90 96.1 170.2)">RTS</text>
<text x="116.6" y="169" transform="rotate(-90 116.6 169)">IO0</text>
<text x="306.1" y="171.8" transform="rotate(-90 306.1 171.8)">LEDA_G</text>
<text x="99.9" y="179.1">Q2B</text>
<text x="10.3" y="186">D</text>
<text x="408.2" y="186">D</text>
<text x="96.1" y="189.8" transform="rotate(-90 96.1 189.8)">Q2B</text>
<text x="116.6" y="190.8" transform="rotate(-90 116.6 190.8)">DTR</text>
<text x="306.1" y="189.2" transform="rotate(-90 306.1 189.2)">LED_FAULT</text>
<text x="332.8" y="201.1">LEDA_R</text>
<text x="306.1" y="211.8" transform="rotate(-90 306.1 211.8)">LEDA_R</text>
<text x="10.3" y="236">E</text>
<text x="373.8" y="237.6">EXP_IO11</text>
<text x="373.8" y="235.1">EXP_IO10</text>
<text x="408.3" y="236">E</text>
<text x="26.1" y="242.2" transform="rotate(-90 26.1 242.2)">5V_RAW</text>
<text x="373.8" y="240.1">EXP_IO12</text>
<text x="373.8" y="242.7">EXP_IO13</text>
<text x="10.3" y="286">F</text>
<text x="35" y="287">1</text>
<text x="85" y="287">2</text>
<text x="135" y="287">3</text>
<text x="185" y="287">4</text>
<text x="235" y="287">5</text>
<text x="285" y="287">6</text>
<text x="335" y="287">7</text>
<text x="385" y="287">8</text>
<text x="408.3" y="286">F</text>
</g>
<g font-size="1.3" fill="#006464">
<text x="33.8" y="23.7">J1</text>
<text x="29.2" y="26.3">USB-C</text>
<text x="37" y="26.3">sink</text>
<text x="39" y="30.7">VBUS</text>
<text x="40.2" y="35.8">CC1</text>
<text x="314.4" y="34.6">AP2171W</text>
<text x="363.4" y="31.1">+3V3</text>
<text x="40.2" y="38.4">CC2</text>
<text x="88" y="41.3" transform="rotate(-90 88 41.3)">R9</text>
<text x="100" y="41.9" transform="rotate(-90 100 41.9)">R10</text>
<text x="209.4" y="41.9">+3V3</text>
<text x="249.4" y="36.1">+3V3</text>
<text x="269.4" y="36.1">+3V3</text>
<text x="314.9" y="38.4">IN</text>
<text x="325.3" y="38.4">OUT</text>
<text x="355" y="41.9" transform="rotate(-90 355 41.9)">R11</text>
<text x="367" y="41.8" transform="rotate(-90 367 41.8)">10k</text>
<text x="369" y="41.9" transform="rotate(-90 369 41.9)">R12</text>
<text x="41.1" y="43.4">D-</text>
<text x="41.1" y="46">D-</text>
<text x="86" y="42.1" transform="rotate(-90 86 42.1)">5.1k</text>
<text x="98" y="42.1" transform="rotate(-90 98 42.1)">5.1k</text>
<text x="252.6" y="43.4">C2</text>
<text x="272.6" y="43.4">C3</text>
<text x="314.4" y="47.3">U4</text>
<text x="314.9" y="43.5">EN</text>
<text x="323" y="44.6" transform="rotate(-90 323 44.6)">GND</text>
<text x="325.5" y="43.5">FLG</text>
<text x="353" y="42.4" transform="rotate(-90 353 42.4)">100k</text>
<text x="41.1" y="48.5">D+</text>
<text x="41.1" y="51.1">D+</text>
<text x="83" y="51.1">GND</text>
<text x="95" y="51.1">GND</text>
<text x="197.9" y="49.3">U1</text>
<text x="199.8" y="53.1">EN</text>
<text x="211.9" y="49.3">ESP32-S3-WROOM-1-N4</text>
<text x="213" y="53.8" transform="rotate(-90 213 53.8)">3V3</text>
<text x="219.3" y="53.1">TXD0</text>
<text x="252.6" y="48.5">100uF</text>
<text x="259.7" y="48.5">6.3V</text>
<text x="272.6" y="48.5">100nF</text>
<text x="279.7" y="48.5">16V</text>
<text x="350" y="51.1">GND</text>
<text x="38.9" y="58.7">SBU1</text>
<text x="199.8" y="58.2">IO0</text>
<text x="219" y="55.7">RXD0</text>
<text x="219.6" y="58.2">IO17</text>
<text x="250" y="56.1">GND</text>
<text x="270" y="56.1">GND</text>
<text x="320" y="54.9">GND</text>
<text x="28.4" y="61.8" transform="rotate(-90 28.4 61.8)">SHIELD</text>
<text x="36" y="61.8" transform="rotate(-90 36 61.8)">GND</text>
<text x="38.9" y="61.2">SBU2</text>
<text x="199.8" y="65.8">IO3</text>
<text x="199.8" y="63.3">IO2</text>
<text x="199.8" y="60.7">IO1</text>
<text x="216.4" y="63.3">USB_D-</text>
<text x="216.4" y="65.8">USB_D+</text>
<text x="219.6" y="60.7">IO18</text>
<text x="199.8" y="68.4">IO4</text>
<text x="199.8" y="70.9">IO5</text>
<text x="219.6" y="68.4">IO21</text>
<text x="219.6" y="70.9">IO35</text>
<text x="352.6" y="70.4">C7</text>
<text x="376.6" y="70.4">C8</text>
<text x="25.3" y="75.2">GND</text>
<text x="33" y="75.2">GND</text>
<text x="105.6" y="75.3">D1</text>
<text x="105.6" y="77.2">USBLC6-2SC6</text>
<text x="199.8" y="73.4">IO6</text>
<text x="199.8" y="76">IO7</text>
<text x="219.6" y="73.4">IO36</text>
<text x="219.6" y="76">IO37</text>
<text x="352.6" y="75.5">100uF</text>
<text x="359.7" y="75.5">6.3V</text>
<text x="376.6" y="75.5">100nF</text>
<text x="383.7" y="75.5">25V</text>
<text x="199.8" y="78.5">IO8</text>
<text x="199.8" y="81.1">IO9</text>
<text x="199.8" y="83.6">IO10</text>
<text x="219.6" y="78.5">IO38</text>
<text x="219.6" y="81.1">IO39</text>
<text x="219.6" y="83.6">IO40</text>
<text x="350" y="83.1">GND</text>
<text x="374" y="83.1">GND</text>
<text x="199.8" y="86.1">IO11</text>
<text x="199.8" y="88.7">IO12</text>
<text x="219.6" y="86.1">IO41</text>
<text x="219.6" y="88.7">IO42</text>
<text x="103" y="94.9">GND</text>
<text x="199.8" y="91.2">IO13</text>
<text x="199.8" y="93.8">IO14</text>
<text x="219.6" y="93.8">IO46</text>
<text x="219.6" y="91.2">IO45</text>
<text x="366.9" y="91.5">J2</text>
<text x="366.9" y="94.1">USB-A</text>
<text x="374.6" y="94.1">host</text>
<text x="379.8" y="94.1">(right-angle)</text>
<text x="199.8" y="96.3">IO15</text>
<text x="199.8" y="98.8">IO16</text>
<text x="213" y="99.9" transform="rotate(-90 213 99.9)">GND</text>
<text x="219.6" y="96.3">IO47</text>
<text x="219.6" y="98.8">IO48</text>
<text x="322.6" y="100.3">D2</text>
<text x="371" y="97.9">VBUS</text>
<text x="322.6" y="102.2">USBLC6-2SC6</text>
<text x="373" y="105.5">D-</text>
<text x="373" y="103">D+</text>
<text x="210" y="110.3">GND</text>
<text x="370.4" y="108.6" transform="rotate(-90 370.4 108.6)">Shield</text>
<text x="373" y="108.6" transform="rotate(-90 373 108.6)">GND</text>
<text x="22.4" y="119.1">+3V3</text>
<text x="320" y="119.9">GND</text>
<text x="370" y="119.5">GND</text>
<text x="25.6" y="126.4">C9</text>
<text x="25.6" y="131.5">100nF</text>
<text x="32.7" y="131.5">16V</text>
<text x="52.4" y="129.6">+3V3</text>
<text x="149.4" y="131.1">+3V3</text>
<text x="212.4" y="131.1">+3V3</text>
<text x="47.2" y="137">U2</text>
<text x="56.3" y="137">CH340C</text>
<text x="96" y="136.2" transform="rotate(-90 96 136.2)">1k</text>
<text x="98" y="136.3" transform="rotate(-90 98 136.3)">R1</text>
<text x="118.1" y="134.7">Q1</text>
<text x="118.1" y="137.2">MMBT3904</text>
<text x="23" y="139.1">GND</text>
<text x="47.9" y="143.4">R232</text>
<text x="53.4" y="141.6" transform="rotate(-90 53.4 141.6)">VCC</text>
<text x="56" y="140.3" transform="rotate(-90 56 140.3)">V3</text>
<text x="58.2" y="143.4">RXD</text>
<text x="58.5" y="140.8">TXD</text>
<text x="153" y="141.8" transform="rotate(-90 153 141.8)">10k</text>
<text x="155" y="141.3" transform="rotate(-90 155 141.3)">R3</text>
<text x="164.6" y="138.4">C1</text>
<text x="164.6" y="143.5">1uF</text>
<text x="169.3" y="143.5">16V</text>
<text x="182" y="142.5">RESET</text>
<text x="186.3" y="138.4">SW1</text>
<text x="216" y="141.8" transform="rotate(-90 216 141.8)">10k</text>
<text x="218" y="141.3" transform="rotate(-90 218 141.3)">R4</text>
<text x="237.4" y="142.5">BOOT</text>
<text x="241.3" y="138.4">SW2</text>
<text x="354.4" y="143.1">+3V3</text>
<text x="368.4" y="143.1">+3V3</text>
<text x="47.9" y="148.4">UD+</text>
<text x="58.5" y="148.4">CTS</text>
<text x="390.8" y="147.9">J3</text>
<text x="47.9" y="151">UD-</text>
<text x="58.2" y="151">DSR</text>
<text x="60" y="153.5">RI</text>
<text x="162" y="151.1">GND</text>
<text x="358" y="154.1" transform="rotate(-90 358 154.1)">4.7k</text>
<text x="360" y="153.3" transform="rotate(-90 360 153.3)">R5</text>
<text x="372" y="154.1" transform="rotate(-90 372 154.1)">4.7k</text>
<text x="374" y="153.3" transform="rotate(-90 374 153.3)">R6</text>
<text x="58.1" y="156.1">DCD</text>
<text x="58.4" y="158.6">DTR</text>
<text x="58.5" y="161.1">RTS</text>
<text x="306" y="158.2" transform="rotate(-90 306 158.2)">1k</text>
<text x="308" y="158.3" transform="rotate(-90 308 158.3)">R7</text>
<text x="323.7" y="158.4">D3</text>
<text x="384.3" y="160.6">OLED</text>
<text x="390.3" y="160.6">(optional)</text>
<text x="56" y="162.2" transform="rotate(-90 56 162.2)">GND</text>
<text x="322" y="163.5">yellow</text>
<text x="53" y="172.6">GND</text>
<text x="96" y="179.2" transform="rotate(-90 96 179.2)">1k</text>
<text x="98" y="179.3" transform="rotate(-90 98 179.3)">R2</text>
<text x="118.1" y="177.7">Q2</text>
<text x="118.1" y="180.2">MMBT3904</text>
<text x="306" y="198.2" transform="rotate(-90 306 198.2)">1k</text>
<text x="308" y="198.3" transform="rotate(-90 308 198.3)">R8</text>
<text x="323.4" y="203.5">red</text>
<text x="323.7" y="198.4">D4</text>
<text x="390.8" y="224.8">J5</text>
<text x="118" y="235.4">+5V</text>
<text x="38" y="241.1">+5V</text>
<text x="64.8" y="242.8">U3</text>
<text x="65.4" y="246">VI</text>
<text x="70" y="242.8">AP2114H-3.3</text>
<text x="71.9" y="246">VO</text>
<text x="87.4" y="241.1">+3V3</text>
<text x="107.4" y="241.1">+3V3</text>
<text x="387.2" y="245.1">expansion</text>
<text x="23.4" y="251.3" transform="rotate(-90 23.4 251.3)">F1</text>
<text x="28.5" y="250.3" transform="rotate(-90 28.5 250.3)">hold</text>
<text x="40.6" y="248.4">C4</text>
<text x="71" y="249.6" transform="rotate(-90 71 249.6)">GND</text>
<text x="90.6" y="248.4">C5</text>
<text x="110.6" y="248.4">C6</text>
<text x="28.5" y="253.8" transform="rotate(-90 28.5 253.8)">2A</text>
<text x="40.6" y="253.5">22uF</text>
<text x="46.5" y="253.5">16V</text>
<text x="90.6" y="253.5">22uF</text>
<text x="96.5" y="253.5">6.3V</text>
<text x="110.6" y="253.5">100nF</text>
<text x="117.7" y="253.5">16V</text>
<text x="23" y="260.9">+5V</text>
<text x="38" y="261.1">GND</text>
<text x="68" y="259.9">GND</text>
<text x="88" y="261.1">GND</text>
<text x="108" y="261.1">GND</text>
<text x="118" y="266.8">GND</text>
</g>
<g font-size="1.3" fill="#a90000">
<text x="46.4" y="29.7">A4</text>
<text x="46.4" y="34.8">A5</text>
<text x="46.4" y="37.4">B5</text>
<text x="312.4" y="37.4">5</text>
<text x="330.2" y="37.4">1</text>
<text x="46.4" y="45">B7</text>
<text x="46.4" y="47.5">A6</text>
<text x="46.4" y="42.4">A7</text>
<text x="312.4" y="42.5">4</text>
<text x="322" y="47.1" transform="rotate(-90 322 47.1)">2</text>
<text x="330.2" y="42.5">3</text>
<text x="46.4" y="50.1">B6</text>
<text x="197.3" y="52.1">3</text>
<text x="212" y="49" transform="rotate(-90 212 49)">2</text>
<text x="224.7" y="52.1">37</text>
<text x="46.4" y="57.7">A8</text>
<text x="196.7" y="57.2">27</text>
<text x="196.7" y="59.7">39</text>
<text x="224.7" y="57.2">10</text>
<text x="224.7" y="59.7">11</text>
<text x="224.7" y="54.7">36</text>
<text x="46.4" y="60.2">B8</text>
<text x="196.7" y="64.8">15</text>
<text x="196.7" y="62.3">38</text>
<text x="224.7" y="62.3">13</text>
<text x="224.7" y="64.8">14</text>
<text x="27.4" y="66.7" transform="rotate(-90 27.4 66.7)">SH</text>
<text x="35" y="66.6" transform="rotate(-90 35 66.6)">A1</text>
<text x="197.3" y="67.4">4</text>
<text x="197.3" y="69.9">5</text>
<text x="224.7" y="67.4">23</text>
<text x="224.7" y="69.9">28</text>
<text x="105" y="76.9" transform="rotate(-90 105 76.9)">5</text>
<text x="196.7" y="77.5">12</text>
<text x="197.3" y="72.4">6</text>
<text x="197.3" y="75">7</text>
<text x="224.7" y="72.4">29</text>
<text x="224.7" y="75">30</text>
<text x="224.7" y="77.5">31</text>
<text x="100.5" y="80">1</text>
<text x="100.5" y="82.5">3</text>
<text x="108.1" y="82.5">4</text>
<text x="108.1" y="80">6</text>
<text x="196.7" y="80.1">17</text>
<text x="196.7" y="82.6">18</text>
<text x="224.7" y="80.1">32</text>
<text x="224.7" y="82.6">33</text>
<text x="105" y="87.1" transform="rotate(-90 105 87.1)">2</text>
<text x="196.7" y="85.1">19</text>
<text x="196.7" y="87.7">20</text>
<text x="224.7" y="85.1">34</text>
<text x="224.7" y="87.7">35</text>
<text x="196.7" y="90.2">21</text>
<text x="196.7" y="92.8">22</text>
<text x="197.3" y="95.3">8</text>
<text x="224.7" y="92.8">16</text>
<text x="224.7" y="95.3">24</text>
<text x="224.7" y="90.2">26</text>
<text x="197.3" y="97.8">9</text>
<text x="224.7" y="97.8">25</text>
<text x="322" y="101.9" transform="rotate(-90 322 101.9)">5</text>
<text x="377.6" y="96.9">1</text>
<text x="377.6" y="102">3</text>
<text x="212" y="102.4" transform="rotate(-90 212 102.4)">1</text>
<text x="317.5" y="105">1</text>
<text x="317.5" y="107.5">3</text>
<text x="325.1" y="107.5">4</text>
<text x="325.1" y="105">6</text>
<text x="377.6" y="104.5">2</text>
<text x="322" y="112.1" transform="rotate(-90 322 112.1)">2</text>
<text x="369.4" y="112.3" transform="rotate(-90 369.4 112.3)">SH</text>
<text x="372" y="111.6" transform="rotate(-90 372 111.6)">4</text>
<text x="115.5" y="131.9" transform="rotate(-90 115.5 131.9)">3</text>
<text x="52.4" y="137.3" transform="rotate(-90 52.4 137.3)">16</text>
<text x="55" y="136.7" transform="rotate(-90 55 136.7)">4</text>
<text x="108.5" y="135">1</text>
<text x="44.8" y="142.4">15</text>
<text x="63.2" y="139.8">2</text>
<text x="63.2" y="142.4">3</text>
<text x="115.5" y="139.5" transform="rotate(-90 115.5 139.5)">2</text>
<text x="45.4" y="147.4">5</text>
<text x="45.4" y="150">6</text>
<text x="62.6" y="150">10</text>
<text x="63.2" y="147.4">9</text>
<text x="388.1" y="149.4">1</text>
<text x="62.6" y="152.5">11</text>
<text x="62.6" y="155.1">12</text>
<text x="388.1" y="152">2</text>
<text x="388.1" y="154.5">3</text>
<text x="62.6" y="157.6">13</text>
<text x="62.6" y="160.1">14</text>
<text x="388.1" y="157.1">4</text>
<text x="55" y="164.7" transform="rotate(-90 55 164.7)">1</text>
<text x="108.5" y="178">1</text>
<text x="115.5" y="174.9" transform="rotate(-90 115.5 174.9)">3</text>
<text x="115.5" y="182.5" transform="rotate(-90 115.5 182.5)">2</text>
<text x="388.1" y="226.4">1</text>
<text x="388.1" y="228.9">2</text>
<text x="388.1" y="231.4">3</text>
<text x="388.1" y="234">4</text>
<text x="388.1" y="236.5">5</text>
<text x="388.1" y="239.1">6</text>
<text x="62.9" y="245">3</text>
<text x="75.6" y="245">2</text>
<text x="388.1" y="241.6">7</text>
<text x="70" y="252.1" transform="rotate(-90 70 252.1)">1</text>
</g>
<g font-size="1.3" fill="#0000c2">
<text x="301.8" y="38.2">+5V</text>
<text x="196" y="140.7">GND</text>
<text x="251" y="140.7">GND</text>
<text x="375.7" y="150.2">+3V3</text>
<text x="376.9" y="152.7">GND</text>
<text x="311.2" y="160.7">GND</text>
<text x="311.2" y="200.7">GND</text>
<text x="375.7" y="227.1">+3V3</text>
<text x="376.9" y="232.2">GND</text>
<text x="376.9" y="229.6">+5V</text>
<text x="52.4" y="245.7">+5V</text>
<text x="83.6" y="245.7">+3V3</text>
</g>
</svg>
